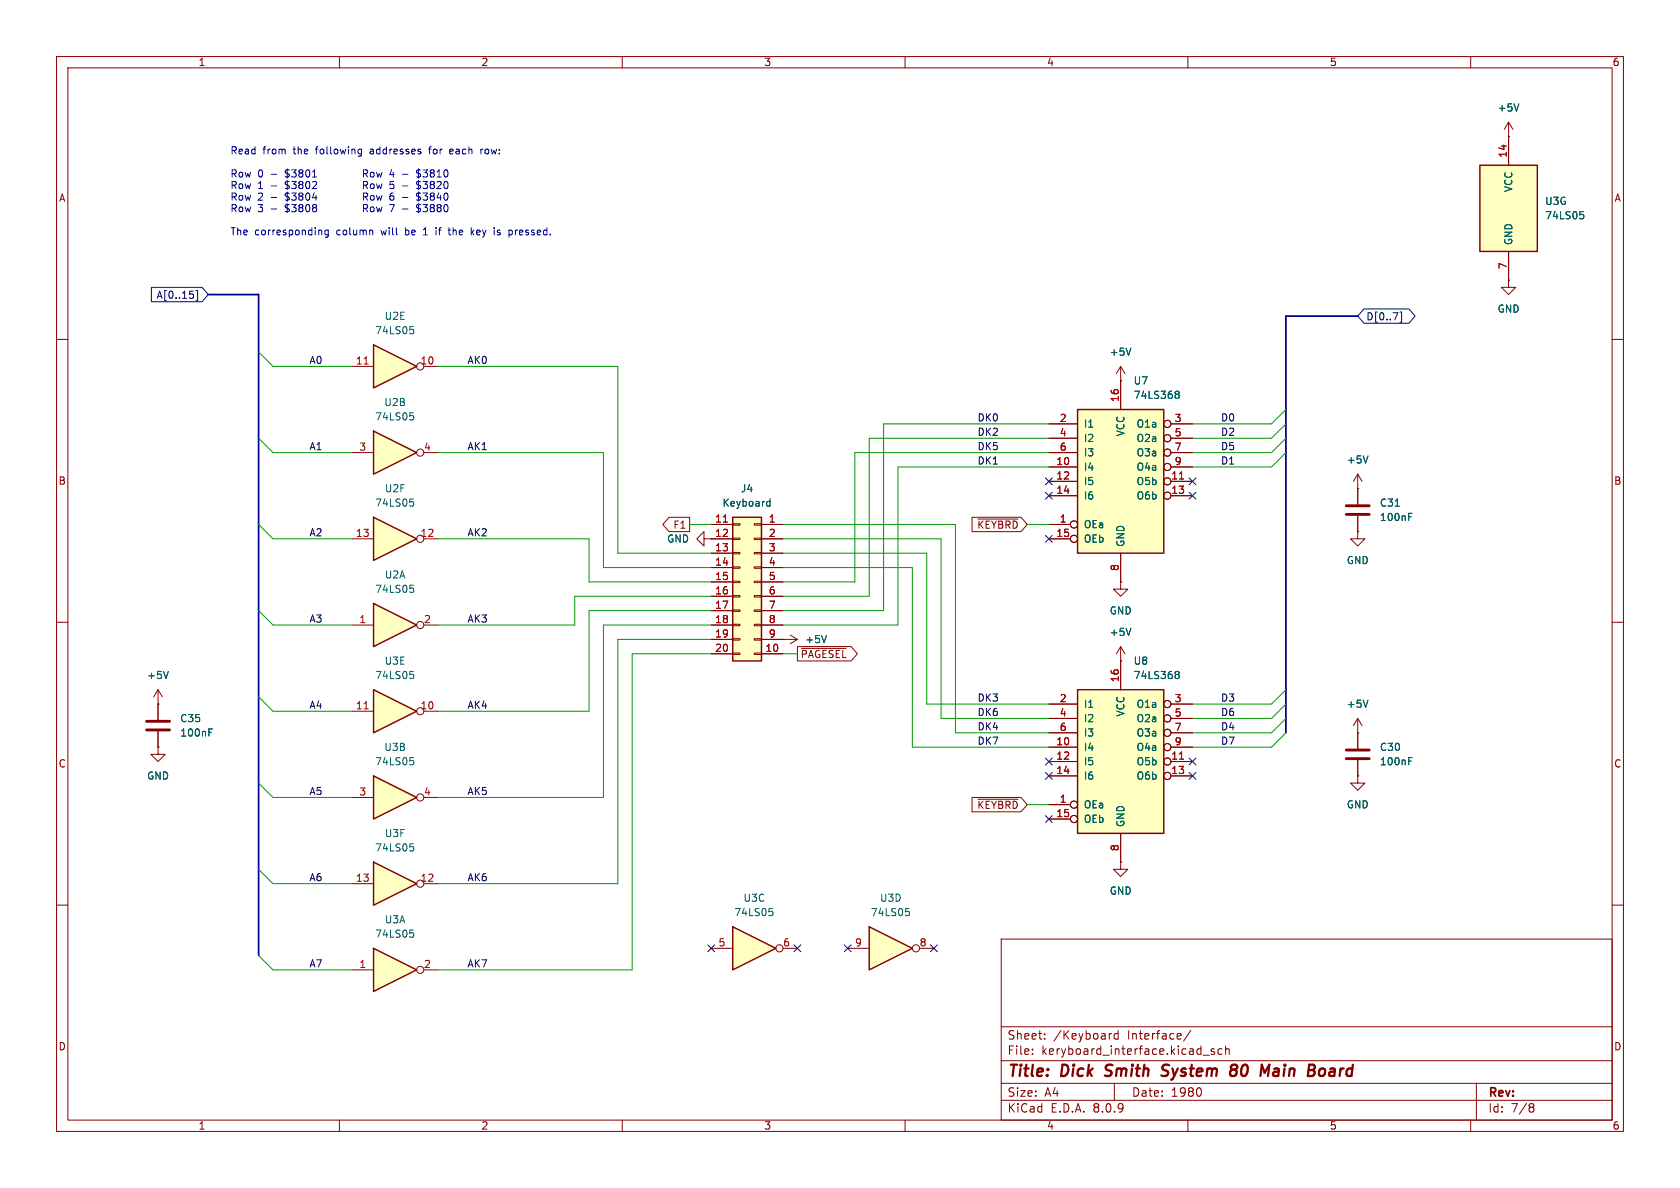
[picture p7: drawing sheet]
<svg xmlns="http://www.w3.org/2000/svg" width="297mm" height="210mm" viewBox="0 0 297 210" stroke-linecap="round" stroke-linejoin="round" font-family="sans-serif">
<g fill="none" stroke="#840000" stroke-width=".18">
<path d="M10 10h277v190h-277zM12 12h273v186h-273zM60 10v2M110 10v2M160 10v2M210 10v2M260 10v2M10 60h2M285 60h2M10 110h2M285 110h2M27.9 124.5v2.8"/>
<path d="M27.9 129.3v2.8M10 160h2M177 166h108v32h-108zM285 160h2M60 198v2M110 198v2M160 198v2M177 194.5h108M177 191.5h108M177 187.5h108M177 181.5h108M182.5 186.3v.1"/>
<path d="M182.5 185.5v.1M184.7 183.6v.1M184.7 182.8v.1M196.5 182.7l-.3 .1M197 191.5v3M197.7 182.8l-.5-.1-.2 .3v.4l.1 .2h.6M197.7 182.2v1.5M210 198v2M210.5 182.1l-1.3 2M212.2 192.4l.2 .5-.2 .8M212.7 186.5h1.1M214.7 185.5l-.4-.1-.2 .2 .1 .2 .5 .2v.3h-.6"/>
<path d="M216 185.5l-.4-.1-.3 .3v.4l.2 .2h.5M216.7 185.5l.2-.1 .3 .1 .1 .9M216.7 184.9v1.5M260 198v2M261 191.5v6.5M270.6 195.1l.4 .1 .2 .2-.3 .3M270.6 195.7h.3M270.9 195.7l.2 .2 .1 .4-.2 .2-.4 .1"/>
</g>
<path d="M195.3 190.1l.3 .1M195.6 188.4l-.1 .4 .1 .2M206.4 190a.85 .85 0 0 1-1.1 .1M206.4 188.2l-.7 .1a.46 .46 0 0 0-.2 .5 .46 .46 0 0 0 .3 .4l.6 .2M217.8 188.3l.6-.1 .3 .2v.3l-.4 .4M217.9 189.1h.4M218.3 189.1l.3 .2a.67 .67 0 0 1-.1 .7 .67 .67 0 0 1-.7 .2M223.6 189.6l.8-1.4-.2 2M225.4 189.4a.4 .4 0 0 0-.3 .4 .4 .4 0 0 0 .2 .4h.5M225.5 188.9l-.2 .1M233.5 189a.5 .5 0 0 1 .8 .3l-.1 .5a.6 .6 0 0 1-.9 .3" fill="none" stroke="#840000" stroke-width=".4"/>
<path d="M25.9 129h4.1M25.9 127.5h4.1" fill="none" stroke="#840000" stroke-width=".51"/>
<path d="M36.9 129.5h.5M36.9 128.8h.6" fill="none" stroke="#006464" stroke-width=".18"/>
<path d="M66 121.9l7.7 3.8-7.7 3.8z" fill="#ffffc2"/>
<path d="M66 121.9l7.7 3.8-7.7 3.8z" fill="none" stroke="#840000" stroke-width=".25"/>
<g fill="none" stroke="#840000" stroke-width=".18">
<path d="M62.2 125.7h3.8M74.9 125.7h2.6M240 129.5h.1M240 137.2v1.2h1.3l-1.3 1.3-1.2-1.3h1.2M240 137.2h.1M240 127l-.7 1.3M240 127v5.3M240 134.4v2.8M240 127l.8 1.3"/>
<circle cx="74.3" cy="125.7" r=".63"/>
</g>
<path d="M64.4 125.3h.7" fill="none" stroke="#a90000" stroke-width=".18"/>
<path d="M72.5 118.7h.6M72.6 119.2h.3l.2 .2-.1 .5-.4 .1M241.8 123.8l-.4 1.2M249 134.5h.5M249 133.9h.6" fill="none" stroke="#006464" stroke-width=".18"/>
<path d="M238 134.1h4.1M238 132.6h4.1" fill="none" stroke="#840000" stroke-width=".51"/>
<path d="M66 137.2l7.7 3.8-7.7 3.8z" fill="#ffffc2"/>
<path d="M66 137.2l7.7 3.8-7.7 3.8z" fill="none" stroke="#840000" stroke-width=".25"/>
<g fill="none" stroke="#840000" stroke-width=".18">
<path d="M240 94v1.3h1.3l-1.3 1.2-1.2-1.2h1.2M240 94h.1M240 86.4v2.8M240 91.2v2.8M62.2 141h3.8M74.9 141h2.6M198.1 152.4v1.3h1.3l-1.3 1.2-1.3-1.2h1.3M198.1 152.4h.1"/>
<circle cx="74.3" cy="141" r=".63"/>
</g>
<path d="M246.7 89.5h.7M249 91.4h.5M249 90.7h.6M72.5 133.9h.6M72.6 134.4h.3l.2 .3v.4l-.5 .1" fill="none" stroke="#006464" stroke-width=".18"/>
<path d="M238 90.9h4.1M238 89.4h4.1" fill="none" stroke="#840000" stroke-width=".51"/>
<path d="M66 167.6l7.7 3.9-7.7 3.8z" fill="#ffffc2"/>
<path d="M66 167.6l7.7 3.9-7.7 3.8z" fill="none" stroke="#840000" stroke-width=".25"/>
<g fill="none" stroke="#840000" stroke-width=".18">
<path d="M62.2 171.5h3.8M74.9 171.5h2.6"/>
<circle cx="74.3" cy="171.4" r=".63"/>
</g>
<path d="M72.5 164.4h.6M72.6 164.9h.3l.2 .2v.5l-.5 .1" fill="none" stroke="#006464" stroke-width=".18"/>
<path d="M66 152.4l7.7 3.8-7.7 3.8z" fill="#ffffc2"/>
<path d="M66 152.4l7.7 3.8-7.7 3.8z" fill="none" stroke="#840000" stroke-width=".25"/>
<g fill="none" stroke="#840000" stroke-width=".18">
<path d="M124.5 95.3v-1.3l-1.3 1.3 1.3 1.2v-1.2h1.2M125.7 95.3h.1M240 86.4h.1M240 83.8l-.7 1.3M240 83.8v2.6M240 83.8l.8 1.3M138.4 113h.1M138.4 113h2.6M139.7 112.3l1.3 .7M141 113l-1.3 .8M62.2 156.2h3.8M74.9 156.2h2.6"/>
<circle cx="74.3" cy="156.2" r=".63"/>
</g>
<path d="M241.8 80.6l-.4 1.3M146.1 112.3l-.4 1.3M72.5 149.2h.6M72.6 149.7h.3l.2 .2v.4l-.5 .1" fill="none" stroke="#006464" stroke-width=".18"/>
<path d="M129.5 91.4h5.1v25.4h-5.1z" fill="#ffffc2"/>
<g fill="none" stroke="#840000" stroke-width=".18">
<path d="M125.7 92.7h3.8M125.7 95.3h3.8M125.7 97.8h3.8M129.5 97.7h1.3v.2h-1.3zM129.5 95.1h1.3v.3h-1.3zM129.5 92.6h1.3v.2h-1.3zM133.3 97.7h1.3v.2h-1.3zM133.3 95.1h1.3v.3h-1.3zM133.3 92.6h1.3v.2h-1.3zM134.6 92.7h3.8M134.6 95.3h3.8M134.6 97.8h3.8"/>
<path d="M125.7 115.6h3.8M125.7 100.3h3.8M125.7 102.9h3.8M125.7 105.4h3.8M125.7 108h3.8M125.7 110.5h3.8M125.7 113h3.8M129.5 115.4h1.3v.3h-1.3zM129.5 112.9h1.3v.3h-1.3zM129.5 110.4h1.3v.2h-1.3zM129.5 107.8h1.3v.3h-1.3zM129.5 105.3h1.3v.2h-1.3z"/>
<path d="M129.5 102.7h1.3v.3h-1.3zM129.5 100.2h1.3v.3h-1.3zM133.3 115.4h1.3v.3h-1.3zM133.3 112.9h1.3v.3h-1.3zM133.3 110.4h1.3v.2h-1.3zM133.3 107.8h1.3v.3h-1.3zM133.3 105.3h1.3v.2h-1.3zM133.3 102.7h1.3v.3h-1.3zM133.3 100.2h1.3v.3h-1.3zM134.6 115.6h3.8M134.6 100.3h3.8M134.6 102.9h3.8"/>
<path d="M134.6 105.4h3.8M134.6 108h3.8M134.6 110.5h3.8M134.6 113h3.8M27.9 132.1v1.3h1.3l-1.3 1.2-1.2-1.2h1.2M27.9 132.1h.1"/>
</g>
<path d="M129.5 91.4h5.1v25.4h-5.1z" fill="none" stroke="#840000" stroke-width=".25"/>
<path d="M127.9 92.3h.7" fill="none" stroke="#a90000" stroke-width=".18"/>
<path d="M135.6 89.4h.5M135.6 88.7h.5M136.1 88.2v1.3" fill="none" stroke="#006464" stroke-width=".18"/>
<path d="M66 61l7.7 3.8-7.7 3.8z" fill="#ffffc2"/>
<path d="M66 61l7.7 3.8-7.7 3.8z" fill="none" stroke="#840000" stroke-width=".25"/>
<g fill="none" stroke="#840000" stroke-width=".18">
<path d="M266.7 24.1h.1M266.7 21.6l-.8 1.3M266.7 21.6v2.5M266.7 21.6l.8 1.3M266.7 49.5v1.3h1.3l-1.3 1.3-1.3-1.3h1.3M266.7 49.5h.1M62.2 64.8h3.8M74.9 64.8h2.6M198.1 116.8h.1M198.1 114.3l-.7 1.3M198.1 114.3v2.5M198.1 114.3l.8 1.3"/>
<circle cx="74.3" cy="64.8" r=".63"/>
</g>
<path d="M64.4 64.4h.7" fill="none" stroke="#a90000" stroke-width=".18"/>
<path d="M268.5 18.4l-.4 1.2M72.5 57.7h.6M72.6 58.2h.3l.2 .3-.1 .4-.4 .1M199.9 111.1l-.4 1.2" fill="none" stroke="#006464" stroke-width=".18"/>
<path d="M129.5 163.8l7.7 3.8-7.7 3.9z" fill="#ffffc2"/>
<path d="M129.5 163.8l7.7 3.8-7.7 3.9z" fill="none" stroke="#840000" stroke-width=".25"/>
<g fill="none" stroke="#840000" stroke-width=".18">
<path d="M125.7 167.6h3.8M138.4 167.6h2.6"/>
<circle cx="137.8" cy="167.6" r=".63"/>
</g>
<path d="M136 160.6h.6M136.1 161.1h.3l.2 .2v.4l-.5 .2" fill="none" stroke="#006464" stroke-width=".18"/>
<path d="M153.7 163.8l7.6 3.8-7.6 3.9z" fill="#ffffc2"/>
<path d="M153.7 163.8l7.6 3.8-7.6 3.9z" fill="none" stroke="#840000" stroke-width=".25"/>
<g fill="none" stroke="#840000" stroke-width=".18">
<path d="M149.9 167.6h3.8M162.6 167.6h2.5"/>
<circle cx="161.9" cy="167.6" r=".63"/>
</g>
<path d="M160.1 160.6h.6M160.2 161.1h.3l.3 .2-.1 .4-.5 .2" fill="none" stroke="#006464" stroke-width=".18"/>
<path d="M261.6 29.2h10.2v15.3h-10.2z" fill="#ffffc2"/>
<path d="M261.6 29.2h10.2v15.3h-10.2z" fill="none" stroke="#840000" stroke-width=".25"/>
<path d="M266.7 24.1v5.1M266.7 44.5v5" fill="none" stroke="#840000" stroke-width=".18"/>
<path d="M279.3 37.4h.6M279.5 37.9h.3l.2 .2-.1 .5-.4 .1" fill="none" stroke="#006464" stroke-width=".18"/>
<path d="M66 76.2l7.7 3.8-7.7 3.8z" fill="#ffffc2"/>
<path d="M66 76.2l7.7 3.8-7.7 3.8z" fill="none" stroke="#840000" stroke-width=".25"/>
<g fill="none" stroke="#840000" stroke-width=".18">
<path d="M62.2 80h3.8M74.9 80h2.6M27.9 124.5h.1M27.9 121.9l-.7 1.3M27.9 121.9v2.6M27.9 121.9l.8 1.3"/>
<circle cx="74.3" cy="80" r=".63"/>
</g>
<path d="M72.5 73h.6M72.6 73.5h.3l.2 .2-.1 .5h-.4M29.8 118.7l-.5 1.3" fill="none" stroke="#006464" stroke-width=".18"/>
<path d="M66 106.7l7.7 3.8-7.7 3.8z" fill="#ffffc2"/>
<path d="M66 106.7l7.7 3.8-7.7 3.8z" fill="none" stroke="#840000" stroke-width=".25"/>
<g fill="none" stroke="#840000" stroke-width=".18">
<path d="M62.2 110.5h3.8M74.9 110.5h2.6"/>
<circle cx="74.3" cy="110.5" r=".63"/>
</g>
<path d="M72.5 103.4h.6M72.6 103.9h.3l.2 .3-.1 .5h-.4" fill="none" stroke="#006464" stroke-width=".18"/>
<path d="M66 91.4l7.7 3.9-7.7 3.8z" fill="#ffffc2"/>
<path d="M66 91.4l7.7 3.9-7.7 3.8z" fill="none" stroke="#840000" stroke-width=".25"/>
<g fill="none" stroke="#840000" stroke-width=".18">
<path d="M62.2 95.3h3.8M74.9 95.3h2.6M198.1 102.9v1.2h1.3l-1.3 1.3-1.3-1.3h1.3M198.1 102.9h.1"/>
<circle cx="74.3" cy="95.2" r=".63"/>
</g>
<path d="M72.5 88.2h.6M72.6 88.7h.3l.2 .2-.1 .5-.4 .1" fill="none" stroke="#006464" stroke-width=".18"/>
<path d="M190.5 72.4h15.2v25.4h-15.2z" fill="#ffffc2"/>
<path d="M190.5 72.4h15.2v25.4h-15.2z" fill="none" stroke="#840000" stroke-width=".25"/>
<g fill="none" stroke="#840000" stroke-width=".18">
<path d="M185.4 74.9h5.1M185.4 77.5h5.1M198.1 67.3h.1M198.1 64.8v7.6M198.1 64.8l-.7 1.2M198.1 64.8l.8 1.2M207 74.9h3.8M207 77.5h3.8M185.4 92.7h3.8M185.4 82.6h5.1M185.4 85.1h5.1M185.4 87.6h5.1"/>
<path d="M185.4 95.3h3.8M185.4 80h5.1M198.1 97.8v5.1M207 82.6h3.8M207 85.1h3.8M207 87.6h3.8M207 80h3.8"/>
<circle cx="206.4" cy="77.5" r=".63"/>
<circle cx="206.4" cy="74.9" r=".63"/>
<circle cx="189.9" cy="92.7" r=".63"/>
<circle cx="189.9" cy="95.2" r=".63"/>
<circle cx="206.4" cy="85.1" r=".63"/>
<circle cx="206.4" cy="87.6" r=".63"/>
<circle cx="206.4" cy="80" r=".63"/>
<circle cx="206.4" cy="82.5" r=".63"/>
</g>
<path d="M208.5 84.7h.7" fill="none" stroke="#a90000" stroke-width=".18"/>
<path d="M199.9 61.5l-.4 1.3M207.9 69.6l.1 .1M207.9 69.2h.3l.2 .1 .1 .2-.3 .2M208 69.7h.2M208 69.7l-.1 .1M208.2 69.7l.3 .2-.1 .4-.2 .1h-.3" fill="none" stroke="#006464" stroke-width=".18"/>
<path d="M190.5 121.9h15.2v25.4h-15.2z" fill="#ffffc2"/>
<path d="M190.5 121.9h15.2v25.4h-15.2z" fill="none" stroke="#840000" stroke-width=".25"/>
<g fill="none" stroke="#840000" stroke-width=".18">
<path d="M266.7 24.1h.1M266.7 24.1v5.1M266.7 49.5h.1M266.7 44.5v5M185.4 74.9h5.1M185.4 77.5h5.1M198.1 67.3h.1M198.1 67.3v5.1M207 74.9h3.8M207 77.5h3.8M118.3 91.4h3.6v2.6h-3.6l-1.1-1.3zM125.7 95.3h.1"/>
<path d="M125.7 92.7h3.8M125.7 95.3h3.8M125.7 97.8h3.8M134.6 92.7h3.8M134.6 95.3h3.8M134.6 97.8h3.8M171.8 91.4h8.7l1.1 1.3-1.1 1.3h-8.7zM172.9 91.8h7.1M185.4 92.7h3.8M185.4 95.3h3.8M185.4 82.6h5.1M185.4 85.1h5.1"/>
<path d="M185.4 87.6h5.1M185.4 80h5.1M198.1 97.8v5.1M207 82.6h3.8M207 85.1h3.8M207 87.6h3.8M207 80h3.8M240 86.4h.1M240 94h.1M240 86.4v2.8M240 91.2v2.8M125.7 115.6h3.8"/>
<path d="M125.7 100.3h3.8M125.7 102.9h3.8M125.7 105.4h3.8M125.7 108h3.8M125.7 110.5h3.8M125.7 113h3.8M134.6 115.6h3.8M134.6 100.3h3.8M134.6 102.9h3.8M134.6 105.4h3.8M134.6 108h3.8M134.6 110.5h3.8"/>
<path d="M134.6 113h3.8M138.4 113h.1M141 114.3h9.5l1.1 1.3-1.1 1.2h-9.5zM141.7 114.6h7.9M198.1 116.8h.1M198.1 102.9h.1M198.1 116.8v5.1M27.9 132.1h.1M27.9 124.5h.1M27.9 124.5v2.8M27.9 129.3v2.8M185.4 132.1h5.1"/>
<path d="M185.4 134.6h5.1M185.4 137.2h5.1M185.4 124.5h5.1M185.4 127h5.1M185.4 129.5h5.1M207 132.1h3.8M207 134.6h3.8M207 137.2h3.8M207 124.5h3.8M207 127h3.8M207 129.5h3.8M240 137.2h.1"/>
<path d="M240 129.5h.1M240 129.5v2.8M240 134.4v2.8M171.8 141h8.7l1.1 1.2-1.1 1.3h-8.7zM172.9 141.3h7.1M185.4 142.2h3.8M185.4 144.8h3.8M198.1 152.4h.1M198.1 147.3v5.1"/>
<circle cx="206.4" cy="77.5" r=".63"/>
<circle cx="206.4" cy="74.9" r=".63"/>
<circle cx="189.9" cy="92.7" r=".63"/>
<circle cx="189.9" cy="95.2" r=".63"/>
<circle cx="206.4" cy="85.1" r=".63"/>
<circle cx="206.4" cy="87.6" r=".63"/>
<circle cx="206.4" cy="80" r=".63"/>
<circle cx="206.4" cy="82.5" r=".63"/>
<circle cx="206.4" cy="124.5" r=".63"/>
<circle cx="206.4" cy="127" r=".63"/>
<circle cx="206.4" cy="134.6" r=".63"/>
<circle cx="206.4" cy="132.1" r=".63"/>
<circle cx="206.4" cy="137.2" r=".63"/>
<circle cx="206.4" cy="129.5" r=".63"/>
<circle cx="189.9" cy="142.2" r=".63"/>
<circle cx="189.9" cy="144.8" r=".63"/>
</g>
<path d="M127.9 92.3h.7M208.5 84.7h.7M208.5 134.2h.7" fill="none" stroke="#a90000" stroke-width=".18"/>
<g fill="none" stroke="#006464" stroke-width=".18">
<path d="M268.5 18.4l-.4 1.2M279.3 37.4h.6M279.5 37.9h.3l.2 .2-.1 .5-.4 .1M199.9 61.5l-.4 1.3M207.9 69.2h.3l.2 .1 .1 .2-.3 .2M207.9 69.6l.1 .1M208 69.7h.2M208 69.7l-.1 .1M208.2 69.7l.3 .2-.1 .4-.2 .1h-.3M135.6 89.4h.5M135.6 88.7h.5M136.1 88.2v1.3"/>
<path d="M241.8 80.6l-.4 1.3M246.7 89.5h.7M249 91.4h.5M249 90.7h.6M29.8 118.7l-.5 1.3M146.1 112.3l-.4 1.3M199.9 111.1l-.4 1.2M207.9 119.2h.1M207.9 118.8l.3-.1 .2 .1 .1 .2-.3 .2M208 119.2h.2M208 119.2l-.1 .1M208.2 119.2l.3 .3-.1 .3-.2 .2-.3-.1"/>
<path d="M36.9 129.5h.5M36.9 128.8h.6M241.8 123.8l-.4 1.2M249 134.5h.5M249 133.9h.6"/>
</g>
<g fill="none" stroke="#000084" stroke-width=".18">
<path d="M26.8 50.8h8.9l1.1 1.3-1.1 1.2h-8.9zM34.2 52.1v.5M34.6 51.3h.3v1.9h-.3M241.1 54.6h8l1.1 1.3-1.1 1.3h-8l-1.1-1.3zM247.5 55.2h.3v1.8h-.3M184.8 87l1.2 1.2M184.8 84.5l1.2 1.2M184.8 94.6l1.2 1.3M186 87l-1.2 1.2M186 84.5l-1.2 1.2M186 94.6l-1.2 1.3M210.2 87l1.2 1.2"/>
<path d="M210.2 84.5l1.2 1.2M211.4 87l-1.2 1.2M211.4 84.5l-1.2 1.2M184.8 136.6l1.2 1.2M184.8 134l1.2 1.2M186 136.6l-1.2 1.2M186 134l-1.2 1.2M210.2 134l1.2 1.2M210.2 136.6l1.2 1.2M211.4 134l-1.2 1.2M211.4 136.6l-1.2 1.2M184.8 144.2l1.2 1.2"/>
<path d="M186 144.2l-1.2 1.2M125.1 167l1.2 1.2M126.3 167l-1.2 1.2M140.4 167l1.2 1.2M141.6 167l-1.2 1.2M149.3 167l1.2 1.2M150.5 167l-1.2 1.2M164.5 167l1.2 1.2M165.7 167l-1.2 1.2"/>
</g>
<g fill="none" stroke="#0000c2" stroke-width=".18">
<path d="M55.3 31.3h.7M63.4 27.1h.5M63.4 26.4h.5M63.9 26.4v1l-.1 .2h-.3M64.3 30.7l.6-.1 .1-.1-.1-.4-.6-.1v1.3M64.3 32.7h.6l.1-.2-.1-.3-.6-.1v1.2M64.3 34.8l.6-.1 .1-.2-.1-.3-.6-.1v1.3M64.3 36.8h.6l.1-.2-.1-.3-.6-.1v1.2M64.6 30.7l.4 .6M64.6 32.7l.4 .6M64.6 34.8l.4 .6M64.6 36.8l.4 .6"/>
<path d="M65.7 30.5l-.2 .2v.4l.2 .2M65.7 32.5l-.2 .2v.4l.2 .2M65.7 34.5l-.2 .3v.3l.2 .3M65.7 36.6l-.2 .2v.4l.2 .2M74 29.8v1.7M74 31.9v1.6M74 33.9v1.7M74 36v1.6M74.4 30.1h-.6l-.2 .2 .1 .2M74.4 32.1h-.6l-.2 .2 .1 .3M74.4 34.2h-.6l-.2 .2 .1 .2M74.4 36.2h-.6l-.2 .2 .1 .2"/>
<path d="M74.8 30h.8l-.4 .5 .3 .1v.6l-.2 .1-.5-.1M74.8 32.1h.8l-.4 .5 .3 .1v.5l-.2 .1-.5-.1M74.8 34.1h.8l-.4 .5 .3 .1v.6l-.2 .1-.5-.1M74.8 36.2h.8l-.4 .4 .3 .2v.5l-.2 .1-.5-.1M75.8 26.4h.4M76 26l-.1 1.2M79.9 26.4h-.2l-.2 .1 .1 .6 .3 .1M80.1 26.7l-.6 .1M85 26.4v.8M85.4 26.4l-.4 .2M56.7 40.7l.2 .2v.6M58 40.7v1l-.2 .2h-.3"/>
<path d="M58 40.7h-.3l-.3 .2 .2 .6h.4M65.7 40.7l.2 .2v.6M74.8 41.5h.8M75.1 40.4l-.3 .2M77.1 40.3v.1M77.1 40.7v.8M79.2 40.7h.5M79.4 40.3v1l.3 .2M83.4 41l.4 .5M83.8 40.7l-.5 .5M87.9 41.5h.5M88.4 40.7h-.3l-.2 .2 .1 .1 .4 .2"/>
</g>
<path d="M36.8 52.1h8.9v116.8M240 55.9h-12.7v73.6" fill="none" stroke="#000084" stroke-width=".3"/>
<g fill="none" stroke="#009600" stroke-width=".18">
<path d="M45.7 77.5l2.6 2.5h13.9M45.7 62.2l2.6 2.6h13.9M77.5 64.8h31.7v33h16.5M185.4 74.9h-29.2v33.1h-17.8M185.4 77.5h-31.7v27.9h-15.3M227.3 77.5l-2.5 2.5h-14M227.3 74.9l-2.5 2.6h-14M227.3 72.4l-2.5 2.5h-14M45.7 92.7l2.6 2.6h13.9M77.5 80h29.2v20.3h19M77.5 95.3h26.6v7.6h21.6M121.9 92.7h3.8"/>
<path d="M138.4 97.8h25.4v26.7h21.6M138.4 92.7h30.5v36.8h16.5M138.4 95.3h28v31.7h19M181.6 92.7h3.8M185.4 80h-34.3v22.9h-12.7M185.4 82.6h-26.7v27.9h-20.3M227.3 80l-2.5 2.6h-14M45.7 108l2.6 2.5h13.9M125.7 108h-21.6v17.7h-26.6M125.7 105.4h-24.1v5.1h-24.1M125.7 110.5h-19v30.5h-29.2M125.7 113h-16.5v43.2h-31.7"/>
<path d="M125.7 115.6h-13.9v55.9h-34.3M138.4 100.3h22.9v31.8h24.1M138.4 115.6h2.6M45.7 123.2l2.6 2.5h13.9M45.7 138.4l2.6 2.6h13.9M227.3 121.9l-2.5 2.6h-14M227.3 124.5l-2.5 2.5h-14M227.3 127l-2.5 2.5h-14M227.3 129.5l-2.5 2.6h-14M45.7 153.7l2.6 2.5h13.9M181.6 142.2h3.8M45.7 168.9l2.6 2.6h13.9"/>
</g>
<g font-size="2.8" fill="#840000">
<text x="178" y="190.9">Title:</text>
<text x="187.7" y="190.9">Dick</text>
<text x="196.3" y="190.9">Smith</text>
<text x="207.1" y="190.9">System</text>
<text x="220" y="190.9">80</text>
<text x="226.1" y="190.9">Main</text>
<text x="235.3" y="190.9">Board</text>
</g>
<g font-size="2.1" fill="#840000">
<text x="178" y="184">Sheet:</text>
<text x="186.2" y="184">/Keyboard</text>
<text x="199.4" y="184">Interface/</text>
<text x="178" y="186.7">File:</text>
<text x="184.1" y="186.7">keryboard_interface.kicad_sch</text>
<text x="178" y="196.9">KiCad</text>
<text x="178" y="194.1">Size:</text>
<text x="184.7" y="194.1">A4</text>
<text x="185.7" y="196.9">E.D.A.</text>
<text x="193.3" y="196.9">8.0.9</text>
<text x="200" y="194.1">Date:</text>
<text x="207" y="194.1">1980</text>
<text x="263" y="194.3">Rev:</text>
<text x="263" y="196.9">Id:</text>
<text x="267.1" y="196.9">7/8</text>
</g>
<g font-size="1.8" fill="#840000">
<text x="35" y="11.9">1</text>
<text x="85" y="11.9">2</text>
<text x="135" y="11.9">3</text>
<text x="185" y="11.9">4</text>
<text x="235" y="11.9">5</text>
<text x="285" y="11.9">6</text>
<text x="10.3" y="35.9">A</text>
<text x="285.3" y="35.9">A</text>
<text x="10.3" y="85.9">B</text>
<text x="285.3" y="85.9">B</text>
<text x="118.9" y="93.7">F1</text>
<text x="172.7" y="93.7">~{KEYBRD}</text>
<text x="141.4" y="116.5">~{PAGESEL}</text>
<text x="10.3" y="135.9">C</text>
<text x="285.3" y="135.9">C</text>
<text x="172.7" y="143.2">~{KEYBRD}</text>
<text x="10.3" y="185.9">D</text>
<text x="285.3" y="185.9">D</text>
<text x="35" y="199.9">1</text>
<text x="85" y="199.9">2</text>
<text x="135" y="199.9">3</text>
<text x="185" y="199.9">4</text>
<text x="235" y="199.9">5</text>
<text x="285" y="199.9">6</text>
</g>
<g font-size="1.8" fill="#006464">
<text x="264.7" y="19.9">+5V</text>
<text x="267.6" y="34.1" transform="rotate(-90 267.6 34.1)">VCC</text>
<text x="273.1" y="36.4">U3G</text>
<text x="273.1" y="39">74LS05</text>
<text x="267.6" y="43.4" transform="rotate(-90 267.6 43.4)">GND</text>
<text x="66.2" y="59.3">74LS05</text>
<text x="67.9" y="56.7">U2E</text>
<text x="264.7" y="55.5">GND</text>
<text x="196.1" y="63.1">+5V</text>
<text x="67.8" y="72">U2B</text>
<text x="200.3" y="70.7">74LS368</text>
<text x="200.3" y="68.2">U7</text>
<text x="66.2" y="74.5">74LS05</text>
<text x="191.5" y="75.8">I1</text>
<text x="199" y="77.2" transform="rotate(-90 199 77.2)">VCC</text>
<text x="200.8" y="75.8">O1a</text>
<text x="191.5" y="83.4">I4</text>
<text x="191.5" y="78.3">I2</text>
<text x="191.5" y="80.9">I3</text>
<text x="200.8" y="78.3">O2a</text>
<text x="200.8" y="80.9">O3a</text>
<text x="200.8" y="83.4">O4a</text>
<text x="238" y="82.1">+5V</text>
<text x="66.2" y="89.8">74LS05</text>
<text x="67.9" y="87.2">U2F</text>
<text x="127.6" y="89.8">Keyboard</text>
<text x="130.9" y="87.2">J4</text>
<text x="191.5" y="86">I5</text>
<text x="191.5" y="88.5">I6</text>
<text x="200.8" y="86">O5b</text>
<text x="200.8" y="88.5">O6b</text>
<text x="243.8" y="89.8">C31</text>
<text x="191.5" y="93.6">OEa</text>
<text x="243.8" y="92.3">100nF</text>
<text x="117.8" y="96.1">GND</text>
<text x="191.5" y="96.1">OEb</text>
<text x="199" y="96.8" transform="rotate(-90 199 96.8)">GND</text>
<text x="238" y="99.9">GND</text>
<text x="66.2" y="105">74LS05</text>
<text x="67.9" y="102.5">U2A</text>
<text x="142.2" y="113.9">+5V</text>
<text x="196.1" y="112.6">+5V</text>
<text x="196.1" y="108.8">GND</text>
<text x="67.9" y="117.7">U3E</text>
<text x="200.3" y="117.7">U8</text>
<text x="25.9" y="120.2">+5V</text>
<text x="66.2" y="120.2">74LS05</text>
<text x="191.5" y="125.3">I1</text>
<text x="200.3" y="120.2">74LS368</text>
<text x="200.8" y="125.3">O1a</text>
<text x="238" y="125.3">+5V</text>
<text x="31.8" y="130.4">100nF</text>
<text x="31.8" y="127.9">C35</text>
<text x="191.5" y="127.9">I2</text>
<text x="191.5" y="130.4">I3</text>
<text x="199" y="126.8" transform="rotate(-90 199 126.8)">VCC</text>
<text x="200.8" y="127.9">O2a</text>
<text x="200.8" y="130.4">O3a</text>
<text x="66.2" y="135.5">74LS05</text>
<text x="67.8" y="132.9">U3B</text>
<text x="191.5" y="132.9">I4</text>
<text x="191.5" y="135.5">I5</text>
<text x="200.8" y="135.5">O5b</text>
<text x="200.8" y="132.9">O4a</text>
<text x="243.8" y="135.5">100nF</text>
<text x="243.8" y="132.9">C30</text>
<text x="25.9" y="138">GND</text>
<text x="191.5" y="143.1">OEa</text>
<text x="191.5" y="138">I6</text>
<text x="200.8" y="138">O6b</text>
<text x="238" y="143.1">GND</text>
<text x="67.9" y="148.2">U3F</text>
<text x="191.5" y="145.6">OEb</text>
<text x="199" y="146.3" transform="rotate(-90 199 146.3)">GND</text>
<text x="66.2" y="150.7">74LS05</text>
<text x="131.3" y="159.6">U3C</text>
<text x="155.5" y="159.6">U3D</text>
<text x="196.1" y="158.3">GND</text>
<text x="66.2" y="166">74LS05</text>
<text x="67.9" y="163.4">U3A</text>
<text x="129.7" y="162.2">74LS05</text>
<text x="153.8" y="162.2">74LS05</text>
</g>
<g font-size="1.8" fill="#0000c2">
<text x="40.6" y="27.5">Read</text>
<text x="46.5" y="27.5">from</text>
<text x="52" y="27.5">the</text>
<text x="56.1" y="27.5">following</text>
<text x="65.9" y="27.5">addresses</text>
<text x="76.6" y="27.5">for</text>
<text x="80.4" y="27.5">each</text>
<text x="86" y="27.5">row:</text>
<text x="40.6" y="31.6">Row</text>
<text x="40.6" y="33.6">Row</text>
<text x="40.6" y="35.7">Row</text>
<text x="45.6" y="31.6">0</text>
<text x="45.6" y="33.6">1</text>
<text x="45.6" y="35.7">2</text>
<text x="47.9" y="31.6">-</text>
<text x="47.9" y="33.6">-</text>
<text x="47.9" y="35.7">-</text>
<text x="50.7" y="31.6">$3801</text>
<text x="50.7" y="33.6">$3802</text>
<text x="50.7" y="35.7">$3804</text>
<text x="66.1" y="31.6">Row</text>
<text x="66.1" y="33.6">Row</text>
<text x="66.1" y="35.7">Row</text>
<text x="71" y="31.6">4</text>
<text x="71" y="33.6">5</text>
<text x="71" y="35.7">6</text>
<text x="73.4" y="31.6">-</text>
<text x="73.4" y="33.6">-</text>
<text x="73.4" y="35.7">-</text>
<text x="76.1" y="31.6">$3810</text>
<text x="76.1" y="33.6">$3820</text>
<text x="76.1" y="35.7">$3840</text>
<text x="40.6" y="37.7">Row</text>
<text x="40.6" y="41.8">The</text>
<text x="45" y="41.8">corresponding</text>
<text x="45.6" y="37.7">3</text>
<text x="47.9" y="37.7">-</text>
<text x="50.7" y="37.7">$3808</text>
<text x="59.6" y="41.8">column</text>
<text x="66.1" y="37.7">Row</text>
<text x="67.7" y="41.8">will</text>
<text x="71" y="37.7">7</text>
<text x="72.1" y="41.8">be</text>
<text x="73.4" y="37.7">-</text>
<text x="75.5" y="41.8">1</text>
<text x="76.1" y="37.7">$3880</text>
<text x="77.9" y="41.8">if</text>
<text x="80.4" y="41.8">the</text>
<text x="84.5" y="41.8">key</text>
<text x="88.8" y="41.8">is</text>
<text x="91.6" y="41.8">pressed.</text>
</g>
<g font-size="1.8" fill="#a90000">
<text x="266.4" y="28" transform="rotate(-90 266.4 28)">14</text>
<text x="266.4" y="47.7" transform="rotate(-90 266.4 47.7)">7</text>
<text x="62.8" y="64.5">11</text>
<text x="74.3" y="64.5">10</text>
<text x="197.9" y="71.2" transform="rotate(-90 197.9 71.2)">16</text>
<text x="187.3" y="74.7">2</text>
<text x="187.3" y="77.2">4</text>
<text x="207.6" y="74.7">3</text>
<text x="207.6" y="77.2">5</text>
<text x="63.4" y="79.8">3</text>
<text x="74.9" y="79.8">4</text>
<text x="186.6" y="82.3">10</text>
<text x="187.3" y="79.8">6</text>
<text x="207.6" y="79.8">7</text>
<text x="207.6" y="82.3">9</text>
<text x="186.6" y="84.8">12</text>
<text x="186.6" y="87.4">14</text>
<text x="207" y="84.8">11</text>
<text x="207" y="87.4">13</text>
<text x="62.8" y="95">13</text>
<text x="74.3" y="95">12</text>
<text x="126.3" y="92.5">11</text>
<text x="126.3" y="95">12</text>
<text x="135.8" y="92.5">1</text>
<text x="135.8" y="95">2</text>
<text x="186.6" y="95">15</text>
<text x="187.3" y="92.5">1</text>
<text x="126.3" y="97.5">13</text>
<text x="126.3" y="100.1">14</text>
<text x="135.8" y="97.5">3</text>
<text x="135.8" y="100.1">4</text>
<text x="197.9" y="101" transform="rotate(-90 197.9 101)">8</text>
<text x="126.3" y="102.6">15</text>
<text x="126.3" y="105.2">16</text>
<text x="126.3" y="107.7">17</text>
<text x="135.8" y="102.6">5</text>
<text x="135.8" y="105.2">6</text>
<text x="135.8" y="107.7">7</text>
<text x="63.4" y="110.2">1</text>
<text x="74.9" y="110.2">2</text>
<text x="126.3" y="110.2">18</text>
<text x="126.3" y="112.8">19</text>
<text x="135.8" y="110.2">8</text>
<text x="135.8" y="112.8">9</text>
<text x="126.3" y="115.3">20</text>
<text x="135.2" y="115.3">10</text>
<text x="62.8" y="125.5">11</text>
<text x="74.3" y="125.5">10</text>
<text x="187.3" y="124.2">2</text>
<text x="197.9" y="120.7" transform="rotate(-90 197.9 120.7)">16</text>
<text x="207.6" y="124.2">3</text>
<text x="186.6" y="131.8">10</text>
<text x="187.3" y="126.7">4</text>
<text x="187.3" y="129.3">6</text>
<text x="207.6" y="126.7">5</text>
<text x="207.6" y="129.3">7</text>
<text x="207.6" y="131.8">9</text>
<text x="186.6" y="134.4">12</text>
<text x="186.6" y="136.9">14</text>
<text x="207" y="134.4">11</text>
<text x="207" y="136.9">13</text>
<text x="63.4" y="140.7">3</text>
<text x="74.9" y="140.7">4</text>
<text x="187.3" y="142">1</text>
<text x="186.6" y="144.5">15</text>
<text x="62.8" y="156">13</text>
<text x="74.3" y="156">12</text>
<text x="197.9" y="150.6" transform="rotate(-90 197.9 150.6)">8</text>
<text x="126.9" y="167.4">5</text>
<text x="138.4" y="167.4">6</text>
<text x="151.1" y="167.4">9</text>
<text x="162.5" y="167.4">8</text>
<text x="63.4" y="171.2">1</text>
<text x="74.9" y="171.2">2</text>
</g>
<g font-size="1.8" fill="#000084">
<text x="27.6" y="53">A[0..15]</text>
<text x="241.5" y="56.8">D[0..7]</text>
</g>
<g font-size="1.8" fill="#0f0f0f">
<text x="54.6" y="64.4">A0</text>
<text x="82.5" y="64.4">AK0</text>
<text x="172.7" y="77.1">DK2</text>
<text x="172.7" y="74.6">DK0</text>
<text x="215.8" y="77.1">D2</text>
<text x="215.8" y="74.6">D0</text>
<text x="54.6" y="79.7">A1</text>
<text x="82.5" y="79.7">AK1</text>
<text x="172.7" y="82.2">DK1</text>
<text x="172.7" y="79.7">DK5</text>
<text x="215.8" y="79.7">D5</text>
<text x="215.8" y="82.2">D1</text>
<text x="54.6" y="94.9">A2</text>
<text x="82.5" y="94.9">AK2</text>
<text x="54.6" y="110.1">A3</text>
<text x="82.5" y="110.1">AK3</text>
<text x="54.6" y="125.4">A4</text>
<text x="82.5" y="125.4">AK4</text>
<text x="172.7" y="124.1">DK3</text>
<text x="215.8" y="124.1">D3</text>
<text x="172.7" y="126.7">DK6</text>
<text x="172.7" y="129.2">DK4</text>
<text x="172.7" y="131.7">DK7</text>
<text x="215.8" y="126.7">D6</text>
<text x="215.8" y="129.2">D4</text>
<text x="215.8" y="131.7">D7</text>
<text x="54.6" y="140.6">A5</text>
<text x="82.5" y="140.6">AK5</text>
<text x="54.6" y="155.9">A6</text>
<text x="82.5" y="155.9">AK6</text>
<text x="54.6" y="171.1">A7</text>
<text x="82.5" y="171.1">AK7</text>
</g>
</svg>
